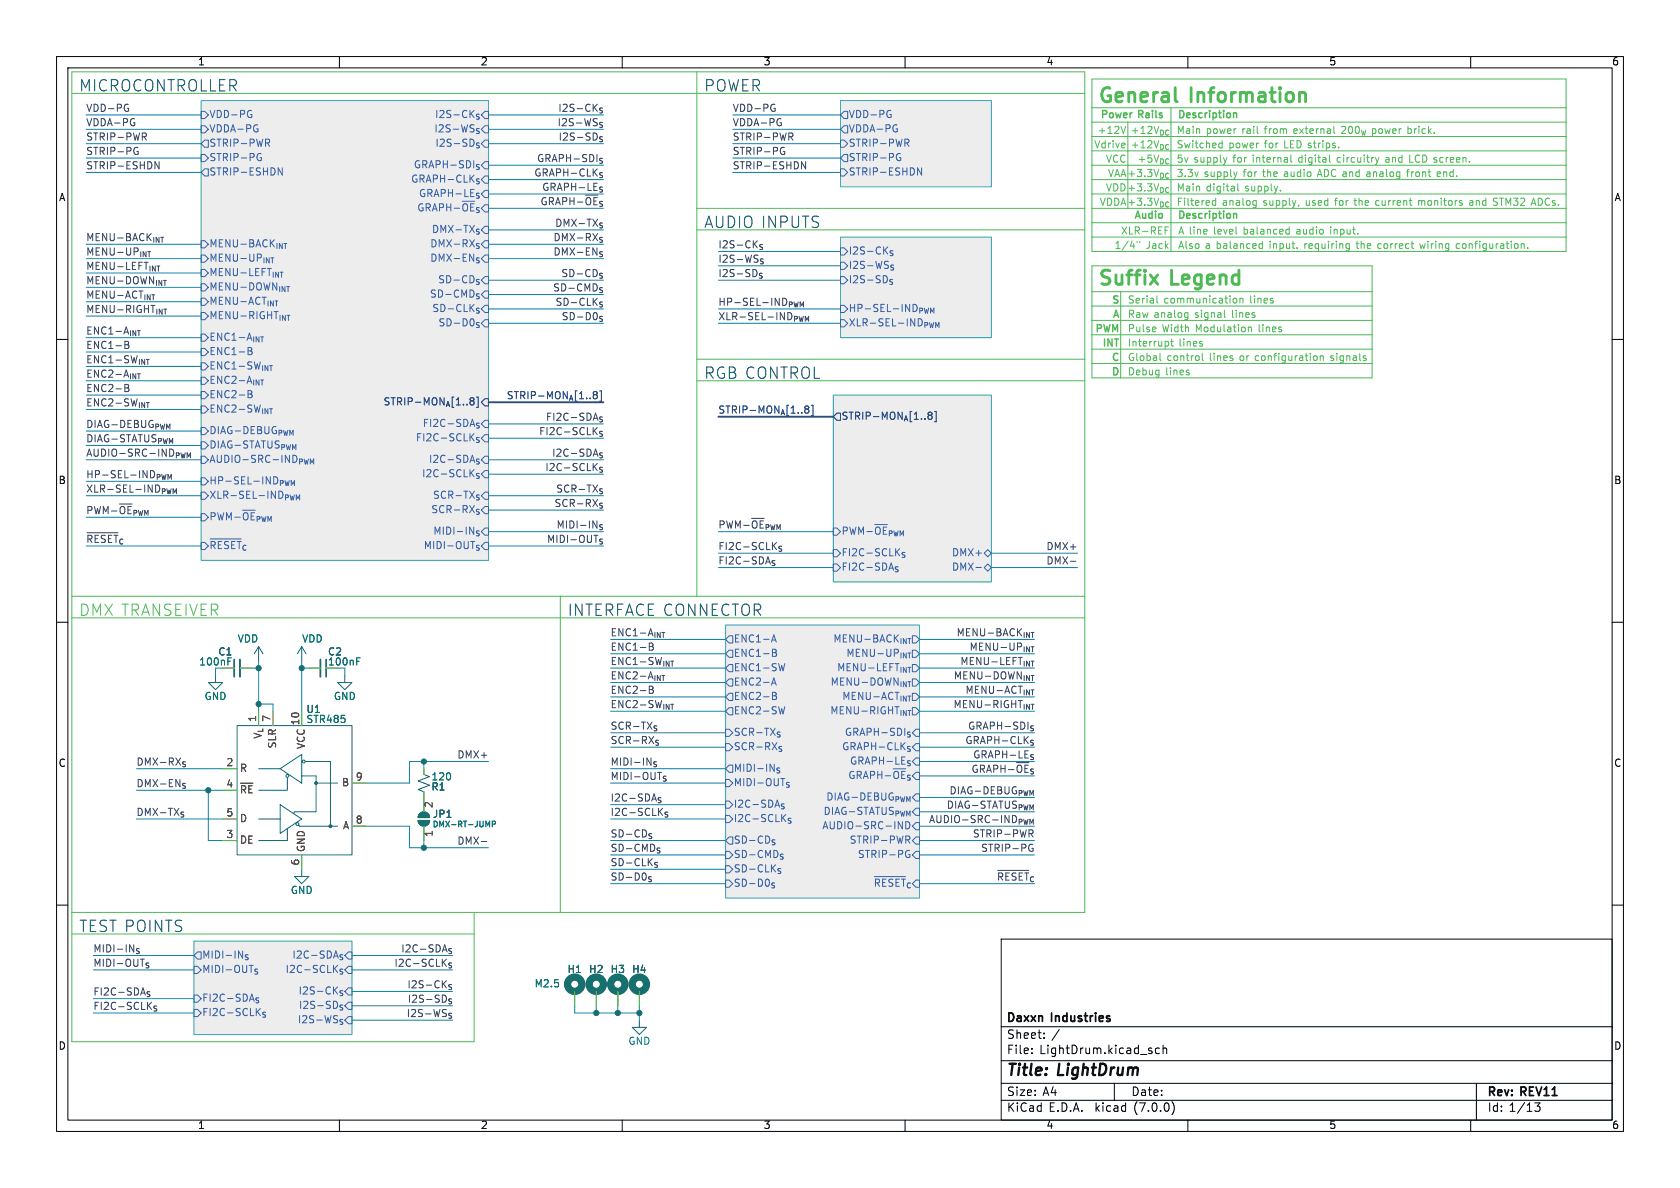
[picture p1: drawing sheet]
<svg xmlns="http://www.w3.org/2000/svg" width="297mm" height="210mm" viewBox="0 0 297 210" stroke-linecap="round" stroke-linejoin="round" font-family="sans-serif">
<g fill="none" stroke="#000" stroke-width=".18">
<path d="M10 10h277v190h-277zM12 12h273v186h-273zM60 10v2M110 10v2M160 10v2M210 10v2M260 10v2M10 60h2M285 60h2M10 110h2M285 110h2M10 160h2"/>
<path d="M285 160h2M177 166h108v32h-108zM60 198v2M110 198v2M160 198v2M177 194.5h108M177 191.5h108M177 187.5h108M177 181.5h108M182.4 186.1v.2M182.4 185.3v.2M184.6 183.4v.2"/>
<path d="M184.6 182.6v.2M197 191.5v3M205 185.3h-.5l-.2 .2v.5l.1 .2h.6M205.6 185.4l.2-.1h.4l.1 1M205.6 184.8v1.5M207.2 194.7a1.72 1.72 0 0 1 0 2.3M210 198v2M260 198v2M261 191.5v6.5M272.3 195l-.5 .5 .4 .2v.6l-.2 .2-.6-.1"/>
</g>
<g fill="#ededed" stroke="#ededed" stroke-width=".18">
<path d="M147.3 69.9h28v33h-28z"/>
<path d="M128.3 110.5h34.3v48.3h-34.3z"/>
<path d="M34.3 166.4h27.9v16.5h-27.9z"/>
<path d="M148.6 41.9h26.7v17.8h-26.7z"/>
<path d="M35.6 17.8h50.8v81.3h-50.8z"/>
<path d="M148.6 17.8h26.7v15.2h-26.7z"/>
</g>
<path d="M35.6 17.8h50.8v81.3h-50.8zM148.6 17.8h26.7v15.2h-26.7zM148.6 41.9h26.7v17.8h-26.7zM147.3 69.9h28v33h-28zM128.3 110.5h34.3v48.3h-34.3zM34.3 166.4h27.9v16.5h-27.9z" fill="none" stroke="#2eb2b1" stroke-width=".18"/>
<g fill="none" stroke="#335faa" stroke-width=".18">
<path d="M35.6 19.7h.6l.6 .6-.6 .7h-.6zM44.3 19.5l.2 .1M85.7 19.7h.7v1.3h-.7l-.6-.7zM149.2 19.7h.7v1.3h-.7l-.6-.7zM157.4 19.5l.1 .1M35.6 25.4l.6-.6h.6v1.2h-.6zM35.6 22.2h.6l.6 .7-.6 .6h-.6zM35.6 27.3h.6l.6 .6-.6 .7h-.6zM35.6 30.5l.6-.7h.6v1.3h-.6zM44.3 20.2h.2v.5l-.2 .1M45.4 22.8h.2l-.1 .5M45.9 27.1l.3 .1"/>
<path d="M46 27.9h.2v.4l-.3 .1M47.2 25.3l.5 .6M47.4 24.6l.3 .2-.1 .3-.2 .2M49.2 29.7l.7 1.2v-1.2M74.4 36l-.3 .2-.1 .4M74.6 36l.1 .1M75.3 36v1.3M75.8 36l.2 .1 .1 .4M76.4 37.3l.5-1.3 .4 1.3M77.7 36v1.3M78.2 36l.2 .1v.4M79 36v1.3"/>
<path d="M79.7 36v1.3M82.1 36l-.2 .2-.1 .3M82.4 36l.2 .2 .1 .3M83.2 36v1.3M85.7 36.2h.7v1.3h-.7l-.6-.7zM148.6 24.8h.6l.7 .6-.7 .6h-.6zM148.6 29.8h.6l.7 .7-.7 .6h-.6zM149.2 22.2h.7v1.3h-.7l-.6-.6zM149.2 27.3h.7v1.3h-.7l-.6-.7zM157.3 20.2h.2v.5l-.2 .1M158.4 22.8h.2v.5M158.9 27.1l.3 .1"/>
<path d="M159 27.9h.2v.4l-.3 .1M160.3 25.3l.4 .6M160.5 24.6l.2 .2-.1 .3-.1 .2M162.2 29.7l.7 1.2v-1.2M35.6 50.2h.6l.6 .6-.6 .6h-.6zM35.6 55.2h.6l.6 .7-.6 .6h-.6zM35.6 52.7h.6l.6 .6-.6 .7h-.6zM35.6 42.5h.6l.6 .7-.6 .6h-.6zM35.6 45.1h.6l.6 .6-.6 .7h-.6zM35.6 47.6h.6l.6 .7-.6 .6h-.6zM35.6 59.1h.6l.6 .6-.6 .6h-.6zM148.6 54h.6l.7 .6-.7 .6h-.6z"/>
<path d="M148.6 56.5h.6l.7 .7-.7 .6h-.6zM148.6 48.9h.6l.7 .6-.7 .7h-.6zM148.6 43.8h.6l.7 .7-.7 .6h-.6zM148.6 46.4h.6l.7 .6-.7 .6h-.6zM35.6 61.6h.6l.6 .6-.6 .7h-.6zM35.6 64.1h.6l.6 .7-.6 .6h-.6zM35.6 71.8h.6l.6 .6-.6 .6h-.6zM35.6 66.7h.6l.6 .6-.6 .6h-.6zM35.6 69.2h.6l.6 .7-.6 .6h-.6zM35.6 78.1h.6l.6 .6-.6 .7h-.6zM35.6 75.6h.6l.6 .6-.6 .6h-.6zM43.9 62h.4"/>
<path d="M43.9 69.7h.4M44.3 62l.3 .3-.1 .3-.6 .1M44.3 69.7l.3 .2-.1 .3-.6 .1M44.3 61.4l.2 .3-.2 .3M44.3 69l.2 .3-.2 .4M85.7 76.8h.7v1.3h-.7l-.6-.6zM35.6 84.5h.6l.6 .6-.6 .6h-.6zM35.6 87h.6l.6 .6-.6 .7h-.6zM35.6 80.6h.6l.6 .7-.6 .6h-.6zM35.6 90.8h.6l.6 .6-.6 .7h-.6zM35.6 95.9h.6l.6 .6-.6 .7h-.6zM37.1 95.3h5.5"/>
<path d="M38 91.1l-.1-.4-.6-.1v1.3M38 96.1l-.1-.3-.6-.1v1.3M38.5 90.6l.3 1.3M39.2 95.7h-.6v1.3M39.6 90.6l-.3 1.3M40 91.9v-1.3l.5 .9 .4-.9v1.3M40.4 95.8l-.5-.1-.2 .4M41.6 95.7h-.6v1.3M41.9 95.7h.7M42.3 95.7v1.3M42.9 90.2h2.2M43 91.1a.42 .42 0 0 1 .4-.5 .42 .42 0 0 1 .5 .5"/>
<path d="M45 90.6h-.6v1.3M85.7 83.2h.7v1.3h-.7l-.6-.7zM147.3 93.3h.7l.6 .7-.6 .6h-.7zM147.3 97.2h.7l.6 .6-.6 .6h-.7zM147.3 99.7h.7l.6 .6-.6 .7h-.7zM149.8 93.6l-.1-.4h-.6v1.2M150.2 93.2l.3 1.2M151.3 93.2l-.3 1.2M151.8 94.4v-1.2l.4 .9 .5-.9v1.2M154.7 92.7h2.2M154.8 93.6a.42 .42 0 0 1 .4-.4 .42 .42 0 0 1 .4 .4M156.8 93.2h-.6v1.2"/>
<path d="M174 97.8l.6-.6 .7 .6-.7 .6zM128.9 112.4h.6v1.3h-.6l-.6-.7zM128.9 117.5h.6v1.2h-.6l-.6-.6zM128.9 114.9h.6v1.3h-.6l-.6-.6zM136.5 113.1h.6M136.6 114.8l.6 .1v.2l-.2 .3M136.6 115.4h.4M136.8 112.2l.4 1.3M136.8 119.8l.4 1.3M137 115.4l.3 .2-.1 .3-.6 .1M138.7 117.3l-.3 1.3M172.5 100.3h1"/>
<path d="M174 100.3l.6-.6 .7 .6-.7 .7zM128.3 137.8h.6l.6 .6-.6 .7h-.6zM128.3 131.4h.6l.6 .7-.6 .6h-.6zM128.3 128.9h.6l.6 .6-.6 .7h-.6zM128.9 125.1h.6v1.3h-.6l-.6-.7zM128.9 122.6h.6v1.2h-.6l-.6-.6zM128.9 120h.6v1.3h-.6l-.6-.6zM128.9 135.3h.6v1.2h-.6l-.6-.6zM136.5 120.8h.6M136.6 122.4l.6 .1v.2l-.2 .3M136.6 123h.4M137 123l.3 .2-.1 .3-.6 .2"/>
<path d="M138.7 124.9l-.3 1.3M150.6 136.4l-.3 .1-.1 .4M150.8 136.4h.1M151.5 136.4v1.2M152 136.4l.2 .1 .1 .3M152.6 137.6l.5-1.2 .4 1.2M153.9 136.4v1.2M154.4 136.4l.2 .1v.3M155.2 136.4v1.2M155.9 136.4v1.2M158.3 136.4l-.2 .1-.1 .3M158.6 136.4l.2 .1 .1 .3"/>
<path d="M159.4 136.4v1.2M161.9 136.5h.7v1.3h-.7l-.6-.6zM128.3 141.6h.6l.6 .6-.6 .7h-.6zM128.3 153h.6l.6 .7-.6 .6h-.6zM128.3 150.5h.6l.6 .6-.6 .7h-.6zM128.3 144.1h.6l.6 .7-.6 .6h-.6zM128.3 155.6h.6l.6 .6-.6 .6h-.6zM128.9 148h.6v1.2h-.6l-.6-.6zM154.6 155h5.5M155.5 155.8l-.1-.3-.6-.1v1.3M156.6 155.4h-.6v1.3M157.9 155.5l-.5-.1-.3 .4"/>
<path d="M158.8 145.2l.7 1.3v-1.3M159 155.4h-.6v1.3M159.4 155.4h.7M159.7 155.4v1.3M160.1 145.2v1.3a.66 .66 0 0 0 .7-.5 .66 .66 0 0 0-.4-.8M160.1 147.8h.5l.3 .2-.2 .4-.6 .1M160.3 150.4h.5M160.4 148.5l.5 .6M160.6 151.1h.3v.4l-.3 .1-.3-.1M161.9 145.4h.7v1.3h-.7l-.6-.6zM161.9 148h.7v1.2h-.7l-.6-.6zM161.9 155.6h.7v1.2h-.7l-.6-.6z"/>
<path d="M161.9 150.5h.7v1.3h-.7l-.6-.7zM34.3 170.8h.6l.7 .7-.7 .6h-.6zM34.3 175.9h.6l.7 .6-.7 .7h-.6zM34.3 178.4h.6l.7 .7-.7 .6h-.6zM34.9 168.3h.7v1.2h-.7l-.6-.6zM61.6 170.8h.6v1.3h-.6l-.6-.6zM61.6 174.6h.6v1.3h-.6l-.6-.6z"/>
</g>
<path d="M85.7 70.5h.7v1.3h-.7l-.6-.7zM148 73h.6v1.3h-.6l-.7-.6z" fill="none" stroke="#000084" stroke-width=".18"/>
<g fill="none" stroke="#187164" stroke-width=".18">
<path d="M38.1 119.4v1.3h1.3l-1.3 1.2-1.3-1.2h1.3M45.7 114.3l-.7 1.3M45.7 114.3v2.5M45.7 114.3l.8 1.3M53.3 114.3l-.7 1.3M53.3 114.3v2.5M53.3 114.3l.8 1.3M61 119.4v1.3h-1.3l1.3 1.2 1.2-1.2h-1.2M41.9 128.3h20.3v22.8h-20.3zM45.7 135.9h3.8M49.5 135.9l3.8-2.5v5zM50.8 137.4v2.3h-5.1"/>
<path d="M53.3 137.2h2.6v6.3h-3.8l-.2 .3M54 134.6h4.4v11.5h-5.4l-.2-.3M55.9 138.4h3.8M74.9 136.9l1 .4-2 .7 2 .8-2 .8 1 .4M45.7 144.8h3.8M49.5 142.2l3.8 2.6-3.8 2.5zM50.8 146.5v2.1h-5.1M53.3 153.7v1.2h-1.2l1.2 1.3 1.3-1.3h-1.3M58.4 146.1h1.3M73.9 145h2a1.02 1.02 0 0 1-1 1 1.02 1.02 0 0 1-1-1zM74.2 143.8a1.02 1.02 0 0 1 1.1-.2 1.02 1.02 0 0 1 .6 .9h-2zM113 180.3v1.3h-1.2l1.2 1.3 1.3-1.3h-1.3"/>
<circle cx="50.8" cy="137.2" r=".25"/>
<circle cx="53.7" cy="134.6" r=".25"/>
<circle cx="52.6" cy="145.7" r=".25"/>
</g>
<path d="M42.4 116.6v3M56.6 116.6v3" fill="none" stroke="#187164" stroke-width=".33"/>
<path d="M41.4 116.6v3M57.7 116.6v3" fill="none" stroke="#187164" stroke-width=".3"/>
<g fill="none" stroke="#a0a006" stroke-width=".18">
<path d="M39.4 118.1h2M42.4 118.1h2M54.6 118.1h2M39.4 135.9h2.5M39.4 139.7h2.5M45.7 125.7v2.6M48.3 125.7v2.6M53.3 125.7v2.6M62.2 138.4h2.6M74.9 135.9v1M74.9 140v3.5M39.4 148.6h2.5"/>
<path d="M39.4 144.8h2.5M53.3 151.1v2.6M62.2 146.1h2.6M74.9 146.1v2.5M101.6 175.3v2.5M105.4 175.3v2.5M109.2 175.3v2.5M113 175.3v2.5"/>
</g>
<path d="M63.1 116.3h.6M86.2 145.9l.4-.7v1M87 145.7l.5-.1 .1-.3-.6-.1v1" fill="none" stroke="#128875" stroke-width=".18"/>
<g fill="none" stroke="#187164" stroke-width="1.3">
<circle cx="101.6" cy="174" r="1.27"/>
<circle cx="105.4" cy="174" r="1.27"/>
<circle cx="109.2" cy="174" r="1.27"/>
<circle cx="113" cy="174" r="1.27"/>
</g>
<g fill="#187164" stroke="#187164" stroke-width=".18">
<path d="M73.9 145h2a1.02 1.02 0 0 1-1 1 1.02 1.02 0 0 1-1-1z"/>
<path d="M74.2 143.8a1.02 1.02 0 0 1 1.1-.2 1.02 1.02 0 0 1 .6 .9h-2z"/>
<circle cx="55.9" cy="138.4" r=".25"/>
<circle cx="58.4" cy="146" r=".25"/>
</g>
<path d="M42.5 138.4h2.2M43.4 139.3l-.1-.3-.6-.1v1.3M44.6 138.9h-.6v1.3" fill="none" stroke="#b02c04" stroke-width=".18"/>
<g fill="none" stroke="#2d4364" stroke-width=".18">
<path d="M22.5 19.2h.2v.4l-.2 .1M22.6 18.4l.1 .1M136.8 19.2h.2v.4l-.2 .1M136.9 18.4l.1 .1M23.6 21.7h.2v.5M24.1 26l.3 .1M24.2 26.8h.2v.4l-.3 .1M25.5 24.2l.4 .6M25.6 23.5l.3 .2-.1 .3-.2 .2M27.4 28.6l.7 1.3v-1.3M137.9 21.7h.2v.5M138.4 26l.3 .1"/>
<path d="M138.5 26.8h.2v.4l-.3 .1M139.8 24.2l.4 .6M139.9 23.5l.3 .2-.1 .3-.2 .2M141.7 28.6l.7 1.3v-1.3M22.1 60.3l.6 .2v.2l-.2 .2M22.1 68l.6 .1v.2l-.2 .3M22.1 60.9h.4M22.1 68.6h.4M22.5 60.9l.3 .3-.1 .3-.6 .1M22.5 68.6l.3 .2-.1 .3-.6 .1M15.4 94.2h5.5M21.1 89.1h2.2"/>
<path d="M132.9 91.6h2.2M189.2 99.2h1M114.8 113.7l.6 .1v.2l-.2 .3M114.8 114.3h.4M115.2 114.3l.3 .2-.1 .3-.6 .1M114.8 121.3l.6 .1v.3l-.2 .2M114.8 121.9h.4M115.2 121.9l.3 .2-.1 .3-.6 .2M85.1 148.8h1M176.4 153.9h5.5M181.9 146.7h.5l.2 .2-.1 .4-.6 .1M182.1 149.3h.5"/>
<path d="M182.2 147.4l.4 .6M182.4 150h.2v.4l-.2 .1-.3-.1"/>
</g>
<g fill="none" stroke="#4eb955" stroke-width=".18">
<path d="M12.7 16.5h179.1M123.2 12.7v92.7M193 14h83.9v30.5h-83.9zM193 19.1h83.9M207 19.1v25.4M123.2 36.8h68.6M193 31.8h83.9M193 36.8h83.9M193 29.2h83.9M193 34.3h83.9M193 39.4h83.9M193 26.7h83.9"/>
<path d="M193 24.1h83.9M193 21.6h83.9M198.8 25.4l.1 .2-.6 .1M199 22.3l-.4 1.3M199.4 21.6v15.2M214.4 36.2h.5M214.4 35.5h.5M214.9 35v1.3M215.7 25.3l.4 .1M216.1 24.9v1.2M216.1 26.1h-.4M216.9 27.8l-.3 .9"/>
<path d="M218.7 30.4l-.3 .8M218.8 32.5v1.1l.2 .2M221.7 35.5h.4M222.1 36.2l-.4 .1M222.1 35.5v1l-.2 .2M226.4 33.6v.2M228.2 27.4v1.1l.2 .2M229.6 36.2l-.1 .3M235 27.4v1.1l.2 .2M235.8 22.3v1.1l.2 .2M241.8 30.4h-.1M241.8 30.7l-.2 .2 .2 .3"/>
<path d="M243.8 27.8l-.3 .9M248.7 30.4h.4M248.9 22.3v1.3M248.9 23.5l.1 .1M249 29.9l-.2 .2v1.1M249 22.8h-.1M249.2 27.4v1.3h.6M250.8 35.5v.8M251 35.5l-.2 .1M254.5 30.4h-.2l-.2 .2v.6h.4M254.7 30.7l-.6 .1M260.2 35.5h-.4"/>
<path d="M260.3 35.8h-.3l-.2 .2v.2l.5 .1M264 36.2l.5 .1M264 35.4l.1 .2 .4 .1M264.5 35h-.3l-.2 .3M123.2 40.6h68.6M193 47h49.6v19.8h-49.6zM193 41.9h83.9M193 59.2h49.6M193 56.6h49.6M193 51.6h49.6M193 54.1h49.6M198.1 51.6v15.2"/>
<path d="M199.8 43.5h.8M201 42.6v.3M201.5 42.6v.3M204.5 52.3v1.1l.2 .2M206 40.7h.4M206 40.1h.6M207.1 59.9v1.1l.3 .2M209.6 55.3h.4M210 55.3v1l-.2 .2M210 56.1h-.4M216.5 54.8v1.1l.1 .2M218.2 52.7l-.1 .1"/>
<path d="M218.4 52.7l.3 .3v.3l-.3 .3-.3-.1M219.2 52.7v.9M219.4 52.7l-.2 .1M219.6 52.7l.1 .2v.7M220.7 57.8v.9M220.7 57.9l.2-.1 .3 .1v.8M222.8 43.1h.4M223.2 42.6v1.3M223.2 43.9h-.4M227.6 40.5l.3 .1M227.9 40.1v1.3M227.9 41.3l-.3 .1"/>
<path d="M238.2 43.1h.3M238.5 43.9h-.3M238.5 43.1v1l-.1 .2h-.3M251 43.1l.2 .8M257.7 43.1l-.3 .2v.4l.3 .2M269.3 43.1l.2 .2v.6M270.1 43.8v.1M123.2 63.5h68.6M123.2 67.3h68.6M193 61.7h49.6M193 64.3h49.6M205.1 62.5v1.1l.2 .1"/>
<path d="M206.5 60.5v.6M206.9 60.3h.5M212.5 62.5v1.1l.2 .1M232.8 63v.6M233.4 62.9v.8M233.4 63l.2-.1h.3v.8M12.7 109.2h179.1M12.7 105.4h179.1M99.1 105.4h.1M99.1 105.4v55.9M12.7 161.3h179.1v-148.6h-179.1v171.5h71.1v-22.9M12.7 165.1h71.1"/>
</g>
<path d="M218.4 20l.2 .1v.7M218.4 37.7l.2 .2v.7" fill="none" stroke="#4eb955" stroke-width=".25"/>
<path d="M86.4 71.1h20.3M127 73.7h20.3" fill="none" stroke="#000084" stroke-width=".3"/>
<g fill="none" stroke="#0b7fb0" stroke-width=".18">
<path d="M15.2 25.4h20.4M15.2 20.3h20.4M15.2 30.5h20.4M15.2 27.9h20.4M15.2 22.9h20.4M86.4 25.4h20.3M86.4 20.3h20.3M86.4 22.9h20.3M86.4 31.8h20.3M86.4 36.8h20.3M86.4 34.3h20.3M86.4 29.2h20.3"/>
<path d="M129.5 25.4h19.1M129.5 20.3h19.1M129.5 30.5h19.1M129.5 27.9h19.1M129.5 22.9h19.1M15.2 45.7h20.4M15.2 43.2h20.4M15.2 55.9h20.4M15.2 59.7h20.4M15.2 48.3h20.4M15.2 50.8h20.4M15.2 53.3h20.4"/>
<path d="M86.4 52.1h20.3M86.4 45.7h20.3M86.4 43.2h20.3M86.4 49.5h20.3M86.4 54.6h20.3M86.4 57.2h20.3M86.4 40.6h20.3M127 49.5h21.6M127 54.6h21.6M127 57.2h21.6M127 44.5h21.6M127 47h21.6"/>
<path d="M15.2 64.8h20.4M15.2 62.2h20.4M15.2 78.7h20.4M15.2 69.9h20.4M15.2 76.2h20.4M15.2 72.4h20.4M15.2 67.3h20.4M86.4 77.5h20.3M86.4 74.9h20.3M15.2 81.3h20.4M15.2 91.4h20.4M15.2 85.1h20.4"/>
<path d="M15.2 96.5h20.4M15.2 87.6h20.4M86.4 81.3h20.3M86.4 94h20.3M86.4 96.5h20.3M86.4 87.6h20.3M86.4 83.8h20.3M86.4 90.2h20.3M127 97.8h20.3M127 94h20.3M175.3 97.8h15.2M38.1 118.1v1.3"/>
<path d="M44.4 118.1h1.3M45.7 116.8v8.9M53.3 116.8v8.9M53.3 118.1h1.3M61 118.1v1.3M107.9 118.1h20.4M107.9 113h20.4M107.9 115.6h20.4M127 100.3h20.3M162.6 118.1h20.3M162.6 113h20.3M162.6 115.6h20.3"/>
<path d="M175.3 100.3h15.2M24.1 135.9h15.3M24.1 139.7h15.3M36.8 139.7v8.9h2.6M45.7 124.5h2.6v1.2M74.9 134.6v1.3M86.4 134.6h-14v3.8h-7.6M107.9 138.4h20.4M107.9 123.2h20.4M107.9 125.7h20.4M107.9 120.7h20.4M107.9 129.5h20.4"/>
<path d="M107.9 132.1h20.4M107.9 135.9h20.4M162.6 134.6h20.3M162.6 123.2h20.3M162.6 125.7h20.3M162.6 120.7h20.3M162.6 129.5h20.3M162.6 137.2h20.3M162.6 132.1h20.3M24.1 144.8h15.3M64.8 146.1h7.6v3.8h14M74.9 148.6v1.3"/>
<path d="M107.9 142.2h20.4M107.9 151.1h20.4M107.9 148.6h20.4M107.9 144.8h20.4M107.9 156.2h20.4M107.9 153.7h20.4M162.6 151.1h20.3M162.6 148.6h20.3M162.6 146.1h20.3M162.6 156.2h20.3M162.6 143.5h20.3M162.6 141h20.3"/>
<path d="M16.5 171.5h17.8M16.5 179.1h17.8M16.5 168.9h17.8M16.5 176.5h17.8M62.2 171.5h17.8M62.2 168.9h17.8M62.2 177.8h17.8M62.2 175.3h17.8M101.6 177.8v1.3h11.4M105.4 177.8v1.3M109.2 177.8v1.3M113 177.8v2.5"/>
<path d="M62.2 180.3h17.8"/>
</g>
<g fill="#056887" stroke="#056887" stroke-width=".18">
<circle cx="53.3" cy="118.1" r=".46"/>
<circle cx="45.7" cy="124.5" r=".46"/>
<circle cx="74.9" cy="149.9" r=".46"/>
<circle cx="74.9" cy="134.6" r=".46"/>
<circle cx="45.7" cy="118.1" r=".46"/>
<circle cx="109.2" cy="179.1" r=".46"/>
<circle cx="113" cy="179.1" r=".46"/>
<circle cx="105.4" cy="179.1" r=".46"/>
<circle cx="36.8" cy="139.7" r=".46"/>
</g>
<g font-size="3.5" fill="#4eb955">
<text x="194.3" y="18.5">General</text>
<text x="210.7" y="18.5">Information</text>
<text x="194.3" y="50.8">Suffix</text>
<text x="207.3" y="50.8">Legend</text>
</g>
<g font-size="2.8" fill="#005550">
<text x="14" y="16.5">MICROCONTROLLER</text>
<text x="124.5" y="16.5">POWER</text>
<text x="124.5" y="40.6">AUDIO INPUTS</text>
<text x="124.5" y="67.3">RGB CONTROL</text>
<text x="100.3" y="109.2">INTERFACE CONNECTOR</text>
<text x="14" y="165.1">TEST POINTS</text>
</g>
<text font-size="2.8" fill="#4eb955" x="14" y="109.2">DMX TRANSEIVER</text>
<g font-size="2.8">
<text x="178" y="190.8">Title:</text>
<text x="187.1" y="190.8">LightDrum</text>
</g>
<g font-size="2.1">
<text x="178" y="183.9">Sheet:</text>
<text x="178" y="181.1">Daxxn</text>
<text x="185.9" y="183.9">/</text>
<text x="186" y="181.1">Industries</text>
<text x="178" y="186.6">File:</text>
<text x="183.8" y="186.6">LightDrum.kicad_sch</text>
<text x="178" y="196.8">KiCad</text>
<text x="178" y="194">Size:</text>
<text x="184.3" y="194">A4</text>
<text x="185.4" y="196.8">E.D.A.</text>
<text x="193.7" y="196.8">kicad</text>
<text x="200" y="194">Date:</text>
<text x="200.6" y="196.8">(7.0.0)</text>
<text x="263" y="194.2">Rev:</text>
<text x="263" y="196.8">Id: 1/13</text>
<text x="269" y="194.2">REV11</text>
</g>
<g font-size="1.8">
<text x="35" y="11.8">1</text>
<text x="85" y="11.8">2</text>
<text x="135" y="11.8">3</text>
<text x="185" y="11.8">4</text>
<text x="235" y="11.8">5</text>
<text x="285" y="11.8">6</text>
<text x="10.4" y="35.8">A</text>
<text x="285.4" y="35.8">A</text>
<text x="10.3" y="85.8">B</text>
<text x="285.3" y="85.8">B</text>
<text x="10.3" y="135.8">C</text>
<text x="285.3" y="135.8">C</text>
<text x="10.3" y="185.8">D</text>
<text x="285.3" y="185.8">D</text>
<text x="35" y="199.8">1</text>
<text x="85" y="199.8">2</text>
<text x="135" y="199.8">3</text>
<text x="185" y="199.8">4</text>
<text x="235" y="199.8">5</text>
<text x="285" y="199.8">6</text>
</g>
<g font-size="1.8" fill="#2d4364">
<text x="15.2" y="22.5">VDDA-PG</text>
<text x="15.2" y="20">VDD-PG</text>
<text x="98.4" y="22.5">I2S-WS_{S}</text>
<text x="98.5" y="20">I2S-CK_{S}</text>
<text x="129.5" y="22.5">VDDA-PG</text>
<text x="129.5" y="20">VDD-PG</text>
<text x="15.2" y="27.6">STRIP-PG</text>
<text x="15.2" y="25.1">STRIP-PWR</text>
<text x="94.7" y="28.9">GRAPH-SDI_{S}</text>
<text x="98.6" y="25.1">I2S-SD_{S}</text>
<text x="129.5" y="25.1">STRIP-PWR</text>
<text x="129.5" y="27.6">STRIP-PG</text>
<text x="15.2" y="30.1">STRIP-ESHDN</text>
<text x="94.3" y="31.4">GRAPH-CLK_{S}</text>
<text x="95.7" y="33.9">GRAPH-LE_{S}</text>
<text x="129.5" y="30.1">STRIP-ESHDN</text>
<text x="95.3" y="36.5">GRAPH-~{OE}_{S}</text>
<text x="97.9" y="40.3">DMX-TX_{S}</text>
<text x="15.2" y="42.8">MENU-BACK_{INT}</text>
<text x="15.2" y="45.4">MENU-UP_{INT}</text>
<text x="15.2" y="47.9">MENU-LEFT_{INT}</text>
<text x="97.6" y="45.4">DMX-EN_{S}</text>
<text x="97.6" y="42.8">DMX-RX_{S}</text>
<text x="127" y="44.1">I2S-CK_{S}</text>
<text x="127" y="46.6">I2S-WS_{S}</text>
<text x="15.2" y="50.5">MENU-DOWN_{INT}</text>
<text x="15.2" y="53">MENU-ACT_{INT}</text>
<text x="97.6" y="51.7">SD-CMD_{S}</text>
<text x="99" y="49.2">SD-CD_{S}</text>
<text x="127" y="49.2">I2S-SD_{S}</text>
<text x="15.2" y="55.5">MENU-RIGHT_{INT}</text>
<text x="15.2" y="59.3">ENC1-A_{INT}</text>
<text x="98" y="54.3">SD-CLK_{S}</text>
<text x="99.1" y="56.8">SD-D0_{S}</text>
<text x="127" y="56.8">XLR-SEL-IND_{PWM}</text>
<text x="127" y="54.3">HP-SEL-IND_{PWM}</text>
<text x="15.2" y="61.9">ENC1-B</text>
<text x="15.2" y="64.4">ENC1-SW_{INT}</text>
<text x="15.2" y="69.5">ENC2-B</text>
<text x="15.2" y="67">ENC2-A_{INT}</text>
<text x="15.2" y="75.9">DIAG-DEBUG_{PWM}</text>
<text x="15.2" y="72">ENC2-SW_{INT}</text>
<text x="95.1" y="77.1">FI2C-SCLK_{S}</text>
<text x="96.3" y="74.6">FI2C-SDA_{S}</text>
<text x="15.2" y="80.9">AUDIO-SRC-IND_{PWM}</text>
<text x="15.2" y="78.4">DIAG-STATUS_{PWM}</text>
<text x="96.2" y="83.5">I2C-SCLK_{S}</text>
<text x="97.4" y="80.9">I2C-SDA_{S}</text>
<text x="15.2" y="84.7">HP-SEL-IND_{PWM}</text>
<text x="15.2" y="87.3">XLR-SEL-IND_{PWM}</text>
<text x="97.8" y="89.8">SCR-RX_{S}</text>
<text x="98.1" y="87.3">SCR-TX_{S}</text>
<text x="15.2" y="91.1">PWM-~{OE}_{PWM}</text>
<text x="98.2" y="93.6">MIDI-IN_{S}</text>
<text x="127" y="93.6">PWM-~{OE}_{PWM}</text>
<text x="15.2" y="96.2">~{RESET}_{C}</text>
<text x="96.5" y="96.2">MIDI-OUT_{S}</text>
<text x="127" y="97.4">FI2C-SCLK_{S}</text>
<text x="127" y="100">FI2C-SDA_{S}</text>
<text x="184.9" y="97.4">DMX+</text>
<text x="184.9" y="100">DMX-</text>
<text x="107.9" y="112.7">ENC1-A_{INT}</text>
<text x="168.9" y="112.7">MENU-BACK_{INT}</text>
<text x="107.9" y="115.2">ENC1-B</text>
<text x="107.9" y="117.8">ENC1-SW_{INT}</text>
<text x="169.6" y="117.8">MENU-LEFT_{INT}</text>
<text x="171.2" y="115.2">MENU-UP_{INT}</text>
<text x="107.9" y="125.4">ENC2-SW_{INT}</text>
<text x="107.9" y="122.8">ENC2-B</text>
<text x="107.9" y="120.3">ENC2-A_{INT}</text>
<text x="168.4" y="125.4">MENU-RIGHT_{INT}</text>
<text x="168.4" y="120.3">MENU-DOWN_{INT}</text>
<text x="170.5" y="122.8">MENU-ACT_{INT}</text>
<text x="107.9" y="131.7">SCR-RX_{S}</text>
<text x="107.9" y="129.2">SCR-TX_{S}</text>
<text x="170.5" y="131.7">GRAPH-CLK_{S}</text>
<text x="170.9" y="129.2">GRAPH-SDI_{S}</text>
<text x="24.1" y="135.5">DMX-RX_{S}</text>
<text x="80.7" y="134.3">DMX+</text>
<text x="107.9" y="135.5">MIDI-IN_{S}</text>
<text x="171.5" y="136.8">GRAPH-~{OE}_{S}</text>
<text x="171.9" y="134.3">GRAPH-LE_{S}</text>
<text x="24.1" y="139.4">DMX-EN_{S}</text>
<text x="107.9" y="141.9">I2C-SDA_{S}</text>
<text x="107.9" y="138.1">MIDI-OUT_{S}</text>
<text x="167.2" y="143.2">DIAG-STATUS_{PWM}</text>
<text x="167.7" y="140.6">DIAG-DEBUG_{PWM}</text>
<text x="24.1" y="144.4">DMX-TX_{S}</text>
<text x="80.7" y="149.5">DMX-</text>
<text x="107.9" y="144.4">I2C-SCLK_{S}</text>
<text x="107.9" y="148.2">SD-CD_{S}</text>
<text x="164" y="145.7">AUDIO-SRC-IND_{PWM}</text>
<text x="171.9" y="148.2">STRIP-PWR</text>
<text x="107.9" y="150.8">SD-CMD_{S}</text>
<text x="107.9" y="155.9">SD-D0_{S}</text>
<text x="107.9" y="153.3">SD-CLK_{S}</text>
<text x="173.3" y="150.8">STRIP-PG</text>
<text x="176" y="155.9">~{RESET}_{C}</text>
<text x="16.5" y="168.6">MIDI-IN_{S}</text>
<text x="16.5" y="171.1">MIDI-OUT_{S}</text>
<text x="69.5" y="171.1">I2C-SCLK_{S}</text>
<text x="70.7" y="168.6">I2C-SDA_{S}</text>
<text x="16.5" y="176.2">FI2C-SDA_{S}</text>
<text x="16.5" y="178.7">FI2C-SCLK_{S}</text>
<text x="71.7" y="180">I2S-WS_{S}</text>
<text x="71.8" y="174.9">I2S-CK_{S}</text>
<text x="71.9" y="177.5">I2S-SD_{S}</text>
</g>
<g font-size="1.8" fill="#335faa">
<text x="37" y="23.7">VDDA-PG</text>
<text x="37" y="21.1">VDD-PG</text>
<text x="76.6" y="23.7">I2S-WS_{S}</text>
<text x="76.7" y="21.1">I2S-CK_{S}</text>
<text x="150.1" y="23.7">VDDA-PG</text>
<text x="150.1" y="21.1">VDD-PG</text>
<text x="37" y="26.2">STRIP-PWR</text>
<text x="37" y="28.8">STRIP-PG</text>
<text x="76.8" y="26.2">I2S-SD_{S}</text>
<text x="150.1" y="26.2">STRIP-PWR</text>
<text x="150.1" y="28.8">STRIP-PG</text>
<text x="37" y="31.3">STRIP-ESHDN</text>
<text x="72.5" y="32.6">GRAPH-CLK_{S}</text>
<text x="73" y="30">GRAPH-SDI_{S}</text>
<text x="73.9" y="35.1">GRAPH-LE_{S}</text>
<text x="150.1" y="31.3">STRIP-ESHDN</text>
<text x="73.6" y="38.3">GRAPH-~{OE}_{S}</text>
<text x="76.2" y="41.5">DMX-TX_{S}</text>
<text x="37" y="44">MENU-BACK_{INT}</text>
<text x="37" y="46.5">MENU-UP_{INT}</text>
<text x="75.9" y="44">DMX-RX_{S}</text>
<text x="75.9" y="46.5">DMX-EN_{S}</text>
<text x="150.1" y="45.3">I2S-CK_{S}</text>
<text x="150.1" y="47.8">I2S-WS_{S}</text>
<text x="37" y="51.6">MENU-DOWN_{INT}</text>
<text x="37" y="49.1">MENU-LEFT_{INT}</text>
<text x="75.8" y="52.9">SD-CMD_{S}</text>
<text x="77.3" y="50.4">SD-CD_{S}</text>
<text x="150.1" y="50.4">I2S-SD_{S}</text>
<text x="37" y="56.7">MENU-RIGHT_{INT}</text>
<text x="37" y="54.2">MENU-ACT_{INT}</text>
<text x="76.2" y="55.4">SD-CLK_{S}</text>
<text x="77.3" y="58">SD-D0_{S}</text>
<text x="150.1" y="55.4">HP-SEL-IND_{PWM}</text>
<text x="150.1" y="58">XLR-SEL-IND_{PWM}</text>
<text x="37" y="63.1">ENC1-B</text>
<text x="37" y="65.6">ENC1-SW_{INT}</text>
<text x="37" y="60.5">ENC1-A_{INT}</text>
<text x="37" y="68.1">ENC2-A_{INT}</text>
<text x="37" y="70.7">ENC2-B</text>
<text x="37" y="73.2">ENC2-SW_{INT}</text>
<text x="37" y="77">DIAG-DEBUG_{PWM}</text>
<text x="74.5" y="75.8">FI2C-SDA_{S}</text>
<text x="37" y="82.1">AUDIO-SRC-IND_{PWM}</text>
<text x="37" y="79.6">DIAG-STATUS_{PWM}</text>
<text x="73.3" y="78.3">FI2C-SCLK_{S}</text>
<text x="75.6" y="82.1">I2C-SDA_{S}</text>
<text x="37" y="85.9">HP-SEL-IND_{PWM}</text>
<text x="37" y="88.5">XLR-SEL-IND_{PWM}</text>
<text x="74.4" y="84.6">I2C-SCLK_{S}</text>
<text x="76.4" y="88.5">SCR-TX_{S}</text>
<text x="37" y="92.9">PWM-~{OE}_{PWM}</text>
<text x="76" y="91">SCR-RX_{S}</text>
<text x="76.4" y="94.8">MIDI-IN_{S}</text>
<text x="148.8" y="95.4">PWM-~{OE}_{PWM}</text>
<text x="37" y="98">~{RESET}_{C}</text>
<text x="74.7" y="97.3">MIDI-OUT_{S}</text>
<text x="148.8" y="98.6">FI2C-SCLK_{S}</text>
<text x="148.8" y="101.2">FI2C-SDA_{S}</text>
<text x="168.2" y="101.2">DMX-</text>
<text x="168.2" y="98.6">DMX+</text>
<text x="129.7" y="113.9">ENC1-A</text>
<text x="147.1" y="113.9">MENU-BACK_{INT}</text>
<text x="129.7" y="118.9">ENC1-SW</text>
<text x="129.7" y="116.4">ENC1-B</text>
<text x="147.8" y="118.9">MENU-LEFT_{INT}</text>
<text x="149.4" y="116.4">MENU-UP_{INT}</text>
<text x="129.7" y="124">ENC2-B</text>
<text x="129.7" y="121.5">ENC2-A</text>
<text x="146.6" y="121.5">MENU-DOWN_{INT}</text>
<text x="148.7" y="124">MENU-ACT_{INT}</text>
<text x="129.7" y="126.6">ENC2-SW</text>
<text x="129.7" y="130.4">SCR-TX_{S}</text>
<text x="146.6" y="126.6">MENU-RIGHT_{INT}</text>
<text x="149.2" y="130.4">GRAPH-SDI_{S}</text>
<text x="129.7" y="132.9">SCR-RX_{S}</text>
<text x="129.7" y="136.7">MIDI-IN_{S}</text>
<text x="148.7" y="132.9">GRAPH-CLK_{S}</text>
<text x="150.1" y="135.4">GRAPH-LE_{S}</text>
<text x="129.7" y="139.3">MIDI-OUT_{S}</text>
<text x="129.7" y="143.1">I2C-SDA_{S}</text>
<text x="145.9" y="141.8">DIAG-DEBUG_{PWM}</text>
<text x="149.8" y="138.6">GRAPH-~{OE}_{S}</text>
<text x="129.7" y="145.6">I2C-SCLK_{S}</text>
<text x="129.7" y="149.4">SD-CD_{S}</text>
<text x="145.2" y="146.9">AUDIO-SRC-IND</text>
<text x="145.4" y="144.3">DIAG-STATUS_{PWM}</text>
<text x="150.1" y="149.4">STRIP-PWR</text>
<text x="129.7" y="154.5">SD-CLK_{S}</text>
<text x="129.7" y="152">SD-CMD_{S}</text>
<text x="151.5" y="152">STRIP-PG</text>
<text x="129.7" y="157">SD-D0_{S}</text>
<text x="154.3" y="157.6">~{RESET}_{C}</text>
<text x="35.8" y="169.7">MIDI-IN_{S}</text>
<text x="35.8" y="172.3">MIDI-OUT_{S}</text>
<text x="50.3" y="172.3">I2C-SCLK_{S}</text>
<text x="51.5" y="169.7">I2C-SDA_{S}</text>
<text x="35.8" y="177.4">FI2C-SDA_{S}</text>
<text x="35.8" y="179.9">FI2C-SCLK_{S}</text>
<text x="52.6" y="176.1">I2S-CK_{S}</text>
<text x="52.6" y="178.6">I2S-SD_{S}</text>
<text x="52.5" y="181.2">I2S-WS_{S}</text>
</g>
<g font-size="1.8" fill="#4eb955">
<text x="193.9" y="23.9">+12V</text>
<text x="194.3" y="21.1">Power</text>
<text x="199.7" y="23.9">+12V_{DC}Main</text>
<text x="201" y="21.1">Rails</text>
<text x="208.3" y="21.1">Description</text>
<text x="213.3" y="23.9">power</text>
<text x="219.7" y="23.9">rail</text>
<text x="223.8" y="23.9">from</text>
<text x="229" y="23.9">external</text>
<text x="237.6" y="23.9">200_{W}</text>
<text x="243.1" y="23.9">power</text>
<text x="249.5" y="23.9">brick.</text>
<text x="193.3" y="26.4">Vdrive</text>
<text x="195.4" y="29">VCC</text>
<text x="199.7" y="26.4">+12V_{DC}Switched</text>
<text x="200.9" y="29">+5V_{DC}5v supply</text>
<text x="217.3" y="26.4">power</text>
<text x="218.1" y="29">for</text>
<text x="221.6" y="29">internal</text>
<text x="223.7" y="26.4">for</text>
<text x="227.2" y="26.4">LED strips.</text>
<text x="229.8" y="29">digital</text>
<text x="236.8" y="29">circuitry</text>
<text x="245.5" y="29">and</text>
<text x="249.8" y="29">LCD screen.</text>
<text x="195.4" y="34">VDD+3.3V_{DC}Main</text>
<text x="195.7" y="31.5">VAA+3.3V_{DC}3.3v</text>
<text x="212.9" y="31.5">supply</text>
<text x="213.3" y="34">digital</text>
<text x="219.9" y="31.5">for</text>
<text x="220.2" y="34">supply.</text>
<text x="223.5" y="31.5">the</text>
<text x="227.3" y="31.5">audio</text>
<text x="233.4" y="31.5">ADC and</text>
<text x="242.2" y="31.5">analog</text>
<text x="249.5" y="31.5">front</text>
<text x="255" y="31.5">end.</text>
<text x="194.3" y="36.6">VDDA+3.3V_{DC}Filtered</text>
<text x="198" y="41.7">XLR-REF</text>
<text x="200.2" y="38.9">Audio</text>
<text x="208.3" y="38.9">Description</text>
<text x="208.3" y="41.7">A line</text>
<text x="214.7" y="41.7">level</text>
<text x="216.1" y="36.6">analog</text>
<text x="220" y="41.7">balanced</text>
<text x="223.4" y="36.6">supply,</text>
<text x="229.5" y="41.7">audio</text>
<text x="231" y="36.6">used</text>
<text x="235.6" y="41.7">input.</text>
<text x="236.3" y="36.6">for</text>
<text x="239.9" y="36.6">the</text>
<text x="243.7" y="36.6">current</text>
<text x="251.4" y="36.6">monitors</text>
<text x="260.6" y="36.6">and</text>
<text x="264.9" y="36.6">STM32 ADCs.</text>
<text x="196.9" y="44.2">1/4&quot;</text>
<text x="202.5" y="44.2">Jack</text>
<text x="208.3" y="44.2">Also</text>
<text x="213.1" y="44.2">a balanced</text>
<text x="224.6" y="44.2">input.</text>
<text x="230.9" y="44.2">requiring</text>
<text x="240.2" y="44.2">the</text>
<text x="244.1" y="44.2">correct</text>
<text x="251.7" y="44.2">wiring</text>
<text x="258.2" y="44.2">configuration.</text>
<text x="196.3" y="53.8">S</text>
<text x="199.4" y="53.8">Serial</text>
<text x="205.8" y="53.8">communication</text>
<text x="221.1" y="53.8">lines</text>
<text x="193.3" y="58.9">PWM</text>
<text x="196.4" y="56.4">A</text>
<text x="199.4" y="58.9">Pulse</text>
<text x="199.4" y="56.4">Raw analog</text>
<text x="205.5" y="58.9">Width</text>
<text x="211.3" y="56.4">signal</text>
<text x="211.4" y="58.9">Modulation</text>
<text x="218" y="56.4">lines</text>
<text x="222.7" y="58.9">lines</text>
<text x="194.6" y="61.5">INT</text>
<text x="196.2" y="64">C</text>
<text x="199.4" y="64">Global</text>
<text x="199.4" y="61.5">Interrupt</text>
<text x="206.3" y="64">control</text>
<text x="208.4" y="61.5">lines</text>
<text x="213.9" y="64">lines</text>
<text x="219.4" y="64">or</text>
<text x="222.2" y="64">configuration</text>
<text x="235.6" y="64">signals</text>
<text x="196.2" y="66.5">D</text>
<text x="199.4" y="66.5">Debug</text>
<text x="206.1" y="66.5">lines</text>
</g>
<g font-size="1.8" fill="#000084">
<text x="67.7" y="71.9">STRIP-MON_{A}[1..8]</text>
<text x="89.5" y="70.8">STRIP-MON_{A}[1..8]</text>
<text x="127" y="73.3">STRIP-MON_{A}[1..8]</text>
<text x="148.8" y="74.5">STRIP-MON_{A}[1..8]</text>
</g>
<g font-size="1.8" fill="#128875">
<text x="42" y="113.9">VDD</text>
<text x="53.3" y="113.9">VDD</text>
<text x="35.1" y="117.9">100nF</text>
<text x="38.5" y="116.1">C1</text>
<text x="57.9" y="116.1">C2</text>
<text x="36.1" y="124">GND</text>
<text x="59" y="124">GND</text>
<text x="54.1" y="126.3">U1</text>
<text x="54.1" y="128.1">STR485</text>
<text x="76.2" y="138.2">120</text>
<text x="76.5" y="144.8">JP1</text>
<text x="51.3" y="158.3">GND</text>
<text x="94.4" y="174.8">M2.5</text>
<text x="111" y="185">GND</text>
</g>
<text font-size="1.8" fill="#a0a006" x="57.9" y="117.9">100nF</text>
<g font-size="1.8" fill="#8c5a0a">
<text x="45.5" y="127.7" transform="rotate(-90 45.5 127.7)">1</text>
<text x="48" y="127.7" transform="rotate(-90 48 127.7)">7</text>
<text x="53.1" y="128.3" transform="rotate(-90 53.1 128.3)">10</text>
<text x="40" y="135.6">2</text>
<text x="40" y="139.4">4</text>
<text x="62.8" y="138.2">9</text>
<text x="76.8" y="142.9" transform="rotate(-90 76.8 142.9)">2</text>
<text x="40" y="148.3">3</text>
<text x="40" y="144.5">5</text>
<text x="62.8" y="145.8">8</text>
<text x="76.8" y="148" transform="rotate(-90 76.8 148)">1</text>
<text x="53.1" y="153.1" transform="rotate(-90 53.1 153.1)">6</text>
</g>
<g font-size="1.8" fill="#b02c04">
<text x="46.5" y="130.8" transform="rotate(-90 46.5 130.8)">V_{L}</text>
<text x="42.4" y="136.7">R</text>
<text x="49.1" y="132.4" transform="rotate(-90 49.1 132.4)">SLR</text>
<text x="54.2" y="132.5" transform="rotate(-90 54.2 132.5)">VCC</text>
<text x="42.4" y="141.1">~{RE}</text>
<text x="60.3" y="139.3">B</text>
<text x="42.4" y="149.4">DE</text>
<text x="42.4" y="145.6">D</text>
<text x="60.5" y="146.9">A</text>
<text x="54.2" y="150.6" transform="rotate(-90 54.2 150.6)">GND</text>
</g>
<g font-size="1.8" fill="#005550">
<text x="76.2" y="140">R1</text>
<text x="100.3" y="172.3">H1</text>
<text x="104.1" y="172.3">H2</text>
<text x="107.9" y="172.3">H3</text>
<text x="111.7" y="172.3">H4</text>
</g>
<text font-size="1.4" fill="#128875" x="76.4" y="146.5">DMX-RT-JUMP</text>
</svg>
